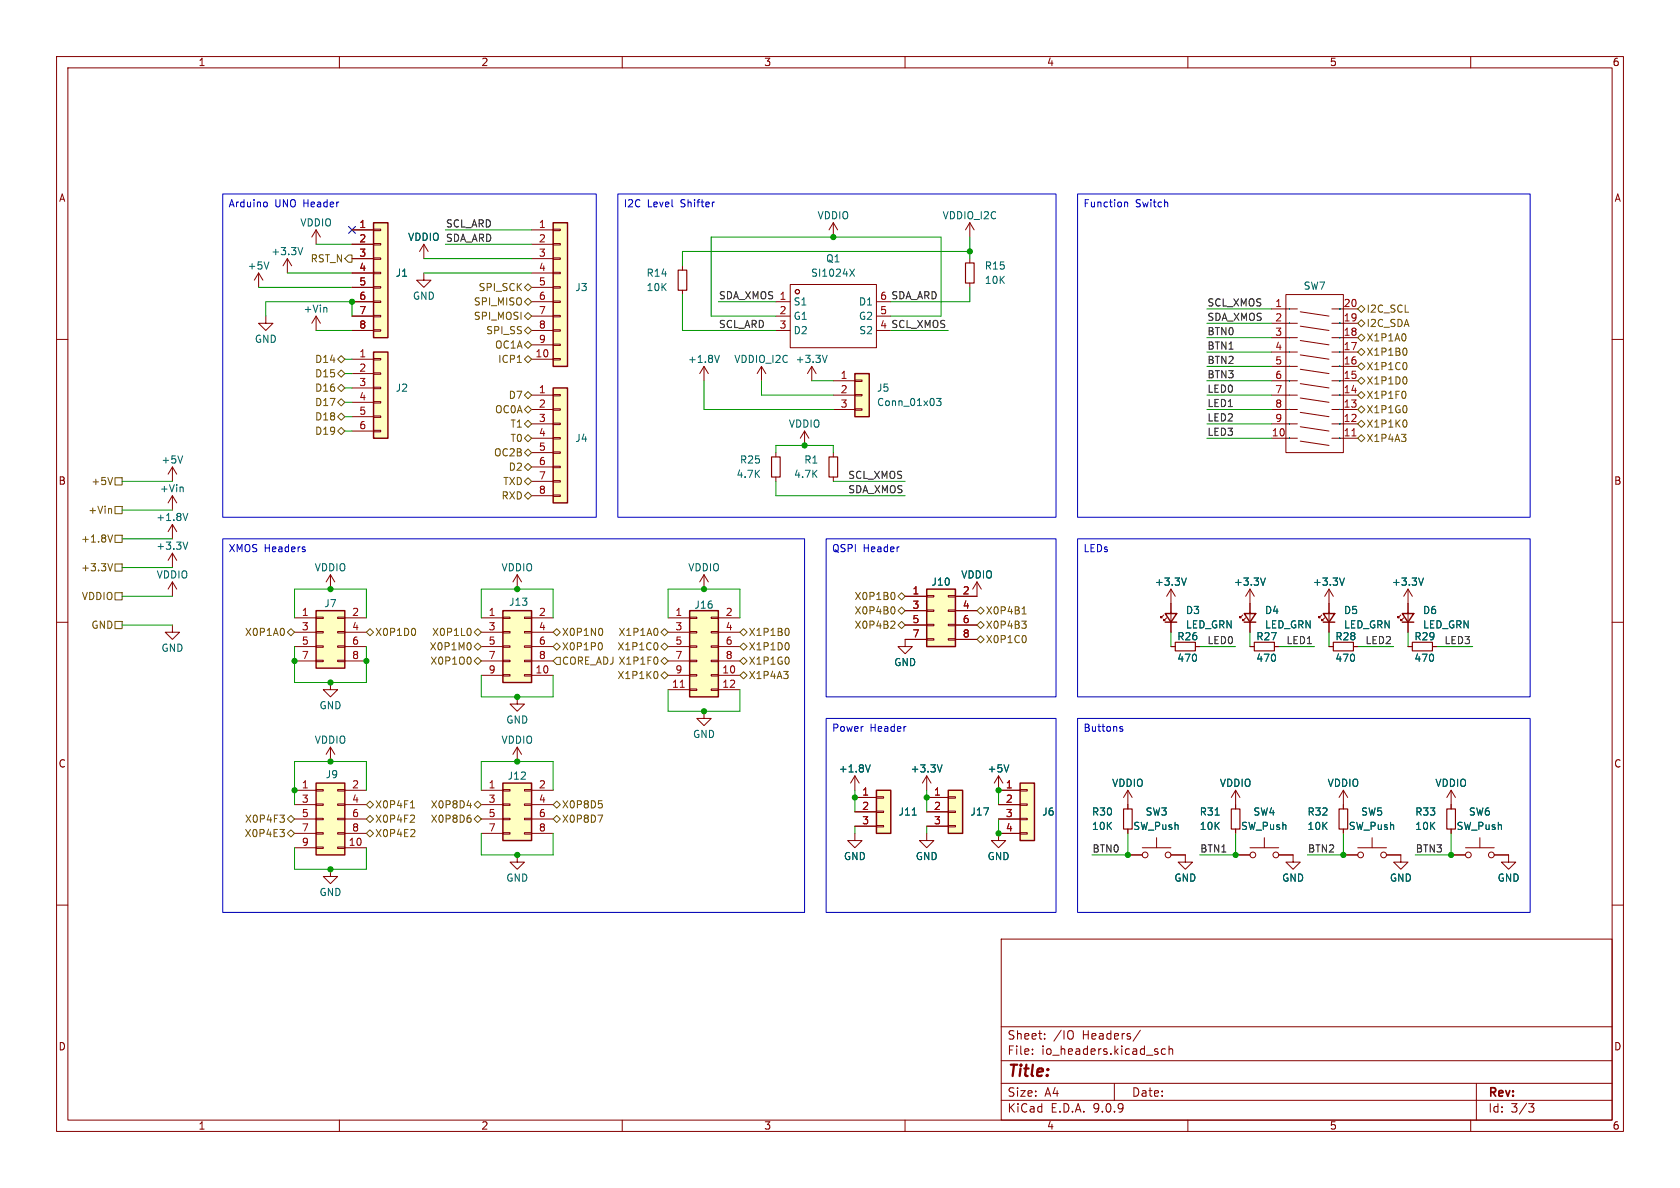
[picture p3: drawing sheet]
<svg xmlns="http://www.w3.org/2000/svg" width="297mm" height="210mm" viewBox="0 0 297 210" stroke-linecap="round" stroke-linejoin="round" font-family="sans-serif">
<g fill="none" stroke="#840000" stroke-width=".18">
<path d="M10 10h277v190h-277zM12 12h273v186h-273zM60 10v2M110 10v2M160 10v2M210 10v2M260 10v2M147.3 39.4l-.7 1.2M147.3 39.4l.8 1.2M147.3 39.4v2.5M171.4 39.4l-.7 1.2M171.4 39.4l.8 1.2"/>
<path d="M171.4 39.4v2.5M137.2 53.3h2.5M137.2 55.9h2.5M137.2 58.4h2.5M139.7 50.3h15.2v11.2h-15.2zM154.9 53.3h2.6M154.9 55.9h2.6M171.4 45.7v.8M171.4 50v.8M224.8 54.6h4.6M224.8 57.2h4.6M224.8 59.7h4.6"/>
<path d="M227.3 52.1h10.2v27.9h-10.2zM229.9 55.1l5 .8M229.9 57.7l5 .7M235.5 54.6h4.5M235.5 57.2h4.5M235.5 59.7h4.5M10 60h2M224.8 62.2h4.6M224.8 64.8h4.6M224.8 67.3h4.6M224.8 69.9h4.6M224.8 72.4h4.6"/>
<path d="M224.8 74.9h4.6M224.8 77.5h4.6M229.9 60.2l5 .8M229.9 62.7l5 .8M229.9 65.3l5 .7M229.9 67.8l5 .8M229.9 70.4l5 .7M229.9 72.9l5 .8M229.9 75.4l5 .8M229.9 78l5 .7M235.5 62.2h4.5M235.5 64.8h4.5"/>
<path d="M235.5 67.3h4.5M235.5 69.9h4.5M235.5 72.4h4.5M235.5 74.9h4.5M235.5 77.5h4.5M285 60h2M30.5 92.7l-.8 1.3M30.5 92.7l.7 1.3M30.5 82.6v2.5M30.5 87.6v2.6M30.5 92.7v2.6M30.5 82.6l-.8 1.2"/>
<path d="M30.5 82.6l.7 1.2M30.5 87.6l-.8 1.3M30.5 87.6l.7 1.3M10 110h2M205.7 108.7l-.5 .5v-.2v.2h.3M206.2 109.2l-.5 .5v-.2v.2h.3M207 114.3h.8M207 104.1l-.8 1.3M207 104.1l.8 1.3M207 104.1v7.7M211.3 114.3h.8M219.7 108.7l-.5 .5v-.2v.2h.3"/>
<path d="M220.2 109.2l-.5 .5v-.2v.2h.3M221 114.3h.7M221 104.1v7.7M221 104.1l-.8 1.3M221 104.1l.7 1.3M225.3 114.3h.8M233.7 108.7l-.5 .5v-.2v.2h.2M234.2 109.2l-.5 .5v-.2v.2h.2M234.9 114.3h.8M234.9 104.1v7.7M234.9 104.1l-.7 1.3M234.9 104.1l.8 1.3"/>
<path d="M239.3 114.3h.7M247.6 108.7l-.5 .5v-.2v.2h.3M248.2 109.2l-.6 .5v-.2v.2h.3M248.9 114.3h.8M248.9 104.1l-.7 1.3M248.9 104.1l.8 1.3M248.9 104.1v7.7M253.2 114.3h.8M285 110h2M91.4 132.1l-.7 1.3M91.4 132.1l.8 1.3M91.4 132.1v2.5"/>
<path d="M199.4 139.7v3.3M199.4 139.7l-.8 1.3M199.4 139.7l.8 1.3M218.4 139.7v3.3M218.4 139.7l-.7 1.3M218.4 139.7l.8 1.3M237.5 139.7v3.3M237.5 139.7l-.8 1.3M237.5 139.7l.8 1.3M256.5 139.7v3.3M256.5 139.7l-.7 1.3M256.5 139.7l.8 1.3"/>
<path d="M176.5 147.3v1.3h1.3l-1.3 1.3-1.2-1.3h1.2M199.4 151.1h2.5M199.4 146.6v.7M201.9 149.9h5.1M204.5 148.1v1.8M207 151.1h2.5v1.3h1.3l-1.3 1.3-1.2-1.3h1.2M218.4 146.6v.7M218.4 151.1h2.6M221 149.9h5.1M223.5 148.1v1.8M226.1 151.1h2.5v1.3h1.3l-1.3 1.3-1.3-1.3h1.3M237.5 146.6v.7"/>
<path d="M237.5 151.1h2.5M240 149.9h5.1M242.6 148.1v1.8M245.1 151.1h2.5v1.3h1.3l-1.3 1.3-1.2-1.3h1.2M256.5 151.1h2.6M256.5 146.6v.7M259.1 149.9h5.1M261.6 148.1v1.8M264.2 151.1h2.5v1.3h1.3l-1.3 1.3-1.3-1.3h1.3M10 160h2M177 166h108v32h-108zM285 160h2"/>
<path d="M60 198v2M110 198v2M160 198v2M177 194.5h108M177 191.5h108M177 187.5h108M177 181.5h108M182.5 186.3v.1M182.5 185.5v.1M184.7 183.6v.1M184.7 182.8v.1M189.5 182.3a1.07 1.07 0 0 1 0 1.3"/>
<path d="M197 191.5v3M201.6 182.1l-1.3 2M206 185.5l-.4-.1-.3 .3v.4l.2 .2h.5M206.7 185.5l.2-.1 .3 .1 .1 .9M206.7 184.9v1.5M210 198v2M260 198v2M261 191.5v6.5M270.2 195.1h1l-.5 .6 .4 .1 .1 .5-.3 .3h-.4"/>
<circle cx="141" cy="51.6" r=".38"/>
<circle cx="202.4" cy="151.1" r=".51"/>
<circle cx="206.5" cy="151.1" r=".51"/>
<circle cx="221.5" cy="151.1" r=".51"/>
<circle cx="225.6" cy="151.1" r=".51"/>
<circle cx="240.5" cy="151.1" r=".51"/>
<circle cx="244.6" cy="151.1" r=".51"/>
<circle cx="259.6" cy="151.1" r=".51"/>
<circle cx="263.7" cy="151.1" r=".51"/>
</g>
<path d="M170.7 46.5h1.5v3.5h-1.5zM207.8 113.5h3.5v1.6h-3.5zM221.7 113.5h3.6v1.6h-3.6zM235.7 113.5h3.6v1.6h-3.6zM249.7 113.5h3.5v1.6h-3.5zM198.6 143h1.6v3.6h-1.6zM217.7 143h1.5v3.6h-1.5zM236.7 143h1.6v3.6h-1.6zM255.8 143h1.5v3.6h-1.5z" fill="none" stroke="#840000" stroke-width=".2"/>
<g fill="none" stroke="#006464" stroke-width=".18">
<path d="M150.2 47.6l.9 1.2M151.1 47.6l-.9 1.2M227.9 57.2h.1M227.9 59.7h.1M227.9 57.1h.1M227.9 54.6h.1M228 54.6h-.1M228 57.1h.1M228 59.7h.1M228 59.7h-.1M236.8 54.6h.1M236.8 59.7h.1"/>
<path d="M236.8 57.1h.1M236.8 57.1v.1M236.9 54.6h-.1M236.9 59.7h.1M236.9 54.6h.1M236.9 57.1h.1M227.9 69.8v.1M227.9 62.2h.1M227.9 64.8h.1M227.9 72.4h.1M227.9 74.9h.1M227.9 64.7h.1"/>
<path d="M227.9 64.7v.1M227.9 67.3h.1M227.9 77.5h.1M228 77.4v.1M228 67.3h.1M228 62.2h.1M228 64.8h.1M228 72.4h.1M228 74.9h.1M228 77.5h.1M236.8 64.8h.1M236.8 69.9h.1"/>
<path d="M236.8 72.4h.1M236.8 74.9h.1M236.8 62.2h.1M236.8 64.7v.1M236.8 69.8v.1M236.8 77.4l.1 .1M236.8 69.8h.1M236.8 77.4v.1M236.9 72.4h.1M236.9 69.8v.1M236.9 67.3h-.1M236.9 67.3h.1"/>
<path d="M236.9 64.7v.1M236.9 64.8h.1M236.9 74.9h.1M236.9 62.2h-.1M32.2 86.1l.2 .2v.6M32.3 80.6l-.4 1.3M33.2 90.7l-.4 1.3M209.7 102.2l-.4 1.2M223.7 102.2l-.4 1.2M237.7 102.2l-.5 1.2M251.6 102.2l-.4 1.2M214.8 144.1h.7"/>
</g>
<path d="M239 77.1h.7" fill="none" stroke="#a90000" stroke-width=".18"/>
<path d="M206 108.5h2l-1 1.5zM206 110h2M220 108.5h2l-1 1.5zM220 110h2M233.9 108.5h2.1l-1.1 1.5zM233.9 110h2.1M247.9 108.5h2l-1 1.5zM247.9 110h2" fill="none" stroke="#840000" stroke-width=".25"/>
<path d="M121.9 108h5.1v15.2h-5.1z" fill="#ffffc2"/>
<path d="M121.9 108h5.1v15.2h-5.1z" fill="none" stroke="#840000" stroke-width=".25"/>
<g fill="none" stroke="#840000" stroke-width=".18">
<path d="M118.1 109.2h3.8M118.1 111.8h3.8M118.1 114.3h3.8M118.1 116.8h3.8M118.1 119.4h3.8M121.9 109.1h1.3v.2h-1.3zM121.9 111.6h1.3v.3h-1.3zM121.9 114.2h1.3v.2h-1.3zM121.9 116.7h1.3v.3h-1.3zM121.9 119.3h1.3v.2h-1.3zM125.7 109.1h1.3v.2h-1.3zM125.7 111.6h1.3v.3h-1.3z"/>
<path d="M125.7 114.2h1.3v.2h-1.3zM125.7 116.7h1.3v.3h-1.3zM125.7 119.3h1.3v.2h-1.3zM127 109.2h3.8M127 111.8h3.8M127 114.3h3.8M127 116.8h3.8M127 119.4h3.8M118.1 121.9h3.8M121.9 121.8h1.3v.2h-1.3zM125.7 121.8h1.3v.2h-1.3zM127 121.9h3.8"/>
<path d="M91.4 151.1v1.3h1.3l-1.3 1.3-1.2-1.3h1.2"/>
</g>
<path d="M120.3 121.5h.7" fill="none" stroke="#a90000" stroke-width=".18"/>
<path d="M88.9 108h5.1v12.7h-5.1z" fill="#ffffc2"/>
<path d="M88.9 108h5.1v12.7h-5.1z" fill="none" stroke="#840000" stroke-width=".25"/>
<g fill="none" stroke="#840000" stroke-width=".18">
<path d="M85.1 109.2h3.8M85.1 111.8h3.8M85.1 114.3h3.8M85.1 116.8h3.8M85.1 119.4h3.8M88.9 109.1h1.3v.2h-1.3zM88.9 111.6h1.3v.3h-1.3zM88.9 114.2h1.3v.2h-1.3zM88.9 116.7h1.3v.3h-1.3zM88.9 119.3h1.3v.2h-1.3zM92.7 109.1h1.3v.2h-1.3zM92.7 111.6h1.3v.3h-1.3z"/>
<path d="M92.7 114.2h1.3v.2h-1.3zM92.7 116.7h1.3v.3h-1.3zM92.7 119.3h1.3v.2h-1.3zM94 109.2h3.8M94 111.8h3.8M94 114.3h3.8M94 116.8h3.8M94 119.4h3.8"/>
</g>
<path d="M88.9 138.4h5.1v10.2h-5.1z" fill="#ffffc2"/>
<path d="M88.9 138.4h5.1v10.2h-5.1z" fill="none" stroke="#840000" stroke-width=".25"/>
<g fill="none" stroke="#840000" stroke-width=".18">
<path d="M85.1 139.7h3.8M88.9 139.6h1.3v.2h-1.3zM91.4 123.2v1.3h1.3l-1.3 1.2-1.2-1.2h1.2M92.7 139.6h1.3v.2h-1.3zM94 139.7h3.8M85.1 142.2h3.8M85.1 144.8h3.8M85.1 147.3h3.8M88.9 142.1h1.3v.3h-1.3zM88.9 144.7h1.3v.2h-1.3zM88.9 147.2h1.3v.2h-1.3zM92.7 142.1h1.3v.3h-1.3z"/>
<path d="M92.7 144.7h1.3v.2h-1.3zM92.7 147.2h1.3v.2h-1.3zM94 142.2h3.8M94 144.8h3.8M94 147.3h3.8"/>
</g>
<path d="M180.3 138.4h2.6v10.2h-2.6z" fill="#ffffc2"/>
<path d="M180.3 138.4h2.6v10.2h-2.6z" fill="none" stroke="#840000" stroke-width=".25"/>
<path d="M124.5 125.7v1.3h1.2l-1.2 1.3-1.3-1.3h1.3M176.5 139.7h3.8M180.3 139.6h1.3v.2h-1.3zM176.5 142.2h3.8M176.5 144.8h3.8M176.5 147.3h3.8M180.3 142.1h1.3v.3h-1.3zM180.3 144.7h1.3v.2h-1.3zM180.3 147.2h1.3v.2h-1.3z" fill="none" stroke="#840000" stroke-width=".18"/>
<path d="M167.6 139.7h2.6v7.6h-2.6z" fill="#ffffc2"/>
<path d="M167.6 139.7h2.6v7.6h-2.6z" fill="none" stroke="#840000" stroke-width=".25"/>
<path d="M176.5 137.2l-.7 1.2M176.5 137.2l.8 1.2M176.5 137.2v2.5M163.8 141h3.8M163.8 143.5h3.8M163.8 146.1h3.8M167.6 140.8h1.3v.3h-1.3zM167.6 143.4h1.3v.2h-1.3zM167.6 145.9h1.3v.3h-1.3z" fill="none" stroke="#840000" stroke-width=".18"/>
<path d="M178.3 135.2l-.4 1.3" fill="none" stroke="#006464" stroke-width=".18"/>
<path d="M55.9 138.4h5.1v12.7h-5.1z" fill="#ffffc2"/>
<path d="M55.9 138.4h5.1v12.7h-5.1z" fill="none" stroke="#840000" stroke-width=".25"/>
<g fill="none" stroke="#840000" stroke-width=".18">
<path d="M52.1 139.7h3.8M55.9 139.6h1.2v.2h-1.2zM59.7 139.6h1.3v.2h-1.3zM61 139.7h3.8M52.1 142.2h3.8M52.1 144.8h3.8M52.1 147.3h3.8M52.1 149.9h3.8M55.9 142.1h1.2v.3h-1.2zM55.9 144.7h1.2v.2h-1.2zM55.9 147.2h1.2v.2h-1.2zM55.9 149.7h1.2v.3h-1.2z"/>
<path d="M58.4 153.7v1.2h1.3l-1.3 1.3-1.3-1.3h1.3M59.7 142.1h1.3v.3h-1.3zM59.7 144.7h1.3v.2h-1.3zM59.7 147.2h1.3v.2h-1.3zM59.7 149.7h1.3v.3h-1.3zM61 142.2h3.8M61 144.8h3.8M61 147.3h3.8M61 149.9h3.8"/>
</g>
<path d="M55.9 108h5.1v10.1h-5.1z" fill="#ffffc2"/>
<path d="M55.9 108h5.1v10.1h-5.1z" fill="none" stroke="#840000" stroke-width=".25"/>
<g fill="none" stroke="#840000" stroke-width=".18">
<path d="M120.6 47v.8M120.6 51.3v.8M52.1 109.2h3.8M52.1 111.8h3.8M52.1 114.3h3.8M52.1 116.8h3.8M55.9 109.1h1.2v.2h-1.2zM55.9 111.6h1.2v.3h-1.2zM55.9 114.2h1.2v.2h-1.2zM55.9 116.7h1.2v.3h-1.2zM59.7 109.1h1.3v.2h-1.3zM59.7 111.6h1.3v.3h-1.3z"/>
<path d="M59.7 114.2h1.3v.2h-1.3zM59.7 116.7h1.3v.3h-1.3zM61 109.2h3.8M61 111.8h3.8M61 114.3h3.8M61 116.8h3.8M91.4 101.6l-.7 1.3M91.4 101.6l.8 1.3M91.4 101.6v2.5M151.1 137.2l-.7 1.2M151.1 137.2l.8 1.2M151.1 137.2v2.5"/>
<path d="M151.1 147.3v1.3h1.3l-1.3 1.3-1.2-1.3h1.2"/>
</g>
<path d="M119.9 47.8h1.5v3.5h-1.5z" fill="none" stroke="#840000" stroke-width=".2"/>
<path d="M153.9 135.2l-.5 1.3" fill="none" stroke="#006464" stroke-width=".18"/>
<path d="M154.9 139.7h2.6v7.6h-2.6z" fill="#ffffc2"/>
<path d="M154.9 139.7h2.6v7.6h-2.6z" fill="none" stroke="#840000" stroke-width=".25"/>
<g fill="none" stroke="#840000" stroke-width=".18">
<path d="M124.5 64.8v2.5M124.5 64.8l-.8 1.2M124.5 64.8l.7 1.2M142.2 76.2l-.7 1.3M142.2 76.2l.8 1.3M142.2 76.2v2.5M143.5 64.8l-.8 1.2M143.5 64.8l.8 1.2M143.5 64.8v2.5M137.2 80v.8M137.2 84.3v.8M124.5 101.6l-.8 1.3"/>
<path d="M124.5 101.6l.7 1.3M124.5 101.6v2.5M163.8 137.2l-.7 1.2M163.8 137.2l.8 1.2M163.8 137.2v2.5M151.1 141h3.8M151.1 143.5h3.8M151.1 146.1h3.8M154.9 140.8h1.3v.3h-1.3zM154.9 143.4h1.3v.2h-1.3zM154.9 145.9h1.3v.3h-1.3zM163.8 147.3v1.3h1.3l-1.3 1.3-1.2-1.3h1.2"/>
</g>
<path d="M127.2 62.8l-.4 1.3M146.2 62.8l-.4 1.3M166.6 135.2l-.5 1.3M161.3 144.1h.7" fill="none" stroke="#006464" stroke-width=".18"/>
<path d="M136.4 80.8h1.5v3.5h-1.5z" fill="none" stroke="#840000" stroke-width=".2"/>
<path d="M163.8 104.1h5.1v10.2h-5.1z" fill="#ffffc2"/>
<path d="M163.8 104.1h5.1v10.2h-5.1z" fill="none" stroke="#840000" stroke-width=".25"/>
<g fill="none" stroke="#840000" stroke-width=".18">
<path d="M134.6 64.8l-.7 1.2M134.6 64.8l.8 1.2M134.6 64.8v2.5M147.3 80v.8M147.3 84.3v.8M160 105.4h3.8M160 108h3.8M160 110.5h3.8M163.8 105.3h1.3v.2h-1.3zM163.8 107.8h1.3v.3h-1.3zM163.8 110.4h1.3v.2h-1.3zM163.8 112.9h1.3v.3h-1.3z"/>
<path d="M163.8 113h-3.8v1.3h1.3l-1.3 1.3-1.3-1.3h1.3M167.6 105.3h1.3v.2h-1.3zM167.6 107.8h1.3v.3h-1.3zM167.6 110.4h1.3v.2h-1.3zM167.6 112.9h1.3v.3h-1.3zM168.9 108h3.8M168.9 110.5h3.8M168.9 113h3.8M172.7 102.9v2.5h-3.8M172.7 102.9l-.7 1.2M172.7 102.9l.8 1.2"/>
</g>
<path d="M146.6 80.8h1.5v3.5h-1.5z" fill="none" stroke="#840000" stroke-width=".2"/>
<path d="M151.1 66h2.6v7.7h-2.6z" fill="#ffffc2"/>
<path d="M151.1 66h2.6v7.7h-2.6z" fill="none" stroke="#840000" stroke-width=".25"/>
<path d="M147.3 67.3h3.8M147.3 69.9h3.8M147.3 72.4h3.8M151.1 67.2h1.3v.2h-1.3zM151.1 69.7h1.3v.3h-1.3zM151.1 72.3h1.3v.2h-1.3z" fill="none" stroke="#840000" stroke-width=".18"/>
<path d="M165.6 70.4h.8l-.5 .5 .4 .1v.6l-.2 .1-.5-.1" fill="none" stroke="#006464" stroke-width=".18"/>
<path d="M97.8 39.4h2.5v25.4h-2.5z" fill="#ffffc2"/>
<path d="M97.8 39.4h2.5v25.4h-2.5z" fill="none" stroke="#840000" stroke-width=".25"/>
<g fill="none" stroke="#840000" stroke-width=".18">
<path d="M94 40.6h3.8M94 43.2h3.8M94 45.7h3.8M94 48.3h3.8M94 50.8h3.8M94 53.3h3.8M94 55.9h3.8M94 58.4h3.8M97.8 40.5h1.3v.3h-1.3zM97.8 43.1h1.3v.2h-1.3zM97.8 45.6h1.3v.2h-1.3zM97.8 48.1h1.3v.3h-1.3z"/>
<path d="M97.8 50.7h1.3v.2h-1.3zM97.8 53.2h1.3v.3h-1.3zM97.8 55.8h1.3v.2h-1.3zM97.8 58.3h1.3v.2h-1.3zM94 61h3.8M94 63.5h3.8M97.8 60.8h1.3v.3h-1.3zM97.8 63.4h1.3v.2h-1.3z"/>
</g>
<path d="M97.8 68.6h2.5v20.3h-2.5z" fill="#ffffc2"/>
<path d="M97.8 68.6h2.5v20.3h-2.5z" fill="none" stroke="#840000" stroke-width=".25"/>
<g fill="none" stroke="#840000" stroke-width=".18">
<path d="M94 69.9h3.8M94 72.4h3.8M94 74.9h3.8M94 77.5h3.8M97.8 69.7h1.3v.3h-1.3zM97.8 72.3h1.3v.2h-1.3zM97.8 74.8h1.3v.3h-1.3zM97.8 77.3h1.3v.3h-1.3zM97.8 79.9h1.3v.2h-1.3zM94 80h3.8M94 82.6h3.8M94 85.1h3.8"/>
<path d="M94 87.6h3.8M97.8 82.4h1.3v.3h-1.3zM97.8 85h1.3v.2h-1.3zM97.8 87.5h1.3v.3h-1.3z"/>
</g>
<path d="M66 62.2h2.6v15.3h-2.6z" fill="#ffffc2"/>
<path d="M66 62.2h2.6v15.3h-2.6z" fill="none" stroke="#840000" stroke-width=".25"/>
<path d="M62.2 63.5h3.8M62.2 66h3.8M62.2 68.6h3.8M62.2 71.1h3.8M62.2 73.7h3.8M62.2 76.2h3.8M66 63.4h1.3v.2h-1.3zM66 65.9h1.3v.3h-1.3zM66 68.5h1.3v.2h-1.3zM66 71h1.3v.2h-1.3zM66 73.5h1.3v.3h-1.3zM66 76.1h1.3v.2h-1.3z" fill="none" stroke="#840000" stroke-width=".18"/>
<path d="M66 39.4h2.6v20.3h-2.6z" fill="#ffffc2"/>
<path d="M66 39.4h2.6v20.3h-2.6z" fill="none" stroke="#840000" stroke-width=".25"/>
<g fill="none" stroke="#840000" stroke-width=".18">
<path d="M45.7 48.3l-.7 1.2M45.7 48.3l.8 1.2M45.7 48.3v2.5M47 55.9v1.3h1.3l-1.3 1.2-1.3-1.2h1.3M50.8 45.7l-.8 1.3M50.8 45.7l.8 1.3M50.8 45.7v2.6M55.9 40.6l-.8 1.3M55.9 40.6l.7 1.3M55.9 40.6v2.6M55.9 55.9v2.5M55.9 55.9l-.8 1.3"/>
<path d="M55.9 55.9l.7 1.3M62.2 40.6h3.8M62.2 43.2h3.8M62.2 45.7h3.8M62.2 48.3h3.8M62.2 50.8h3.8M62.2 53.3h3.8M62.2 55.9h3.8M62.2 58.4h3.8M66 40.5h1.3v.3h-1.3zM66 43.1h1.3v.2h-1.3zM66 45.6h1.3v.2h-1.3z"/>
<path d="M66 48.1h1.3v.3h-1.3zM66 50.7h1.3v.2h-1.3zM66 53.2h1.3v.3h-1.3zM66 55.8h1.3v.2h-1.3zM66 58.3h1.3v.2h-1.3zM74.9 48.3v1.2h1.3l-1.3 1.3-1.2-1.3h1.2M74.9 43.2l-.7 1.3M74.9 43.2l.8 1.3M74.9 43.2v2.5M30.5 97.8v2.5M30.5 97.8l-.8 1.3M30.5 97.8l.7 1.3"/>
<path d="M30.5 110.5v1.3h1.2l-1.2 1.2-1.3-1.2h1.3M30.5 102.9l-.8 1.2M30.5 102.9l.7 1.2M30.5 102.9v2.5M58.4 101.6l-.7 1.3M58.4 101.6l.8 1.3M58.4 101.6v2.5M160 105.4h3.8M160 108h3.8M160 110.5h3.8M160 113h3.8M168.9 105.4h3.8"/>
<path d="M168.9 108h3.8M168.9 110.5h3.8M168.9 113h3.8M207 114.3h.8M207 106.7v1.8M207 110v1.8M211.3 114.3h.8M221 114.3h.7M221 106.7v1.8M221 110v1.8M225.3 114.3h.8M234.9 114.3h.8"/>
<path d="M234.9 106.7v1.8M234.9 110v1.8M239.3 114.3h.7M248.9 114.3h.8M248.9 106.7v1.8M248.9 110v1.8M253.2 114.3h.8M58.4 120.7v1.2h1.3l-1.3 1.3-1.3-1.3h1.3M58.4 132.1v2.5M58.4 132.1l-.7 1.3M58.4 132.1l.8 1.3M176.5 139.7h3.8"/>
<path d="M151.1 141h3.8M151.1 143.5h3.8M151.1 146.1h3.8M163.8 141h3.8M163.8 143.5h3.8M163.8 146.1h3.8M176.5 142.2h3.8M176.5 144.8h3.8M176.5 147.3h3.8M199.4 151.1h2.5M199.4 142.2v.8M199.4 146.6v.7"/>
<path d="M207 151.1h2.5M218.4 142.2v.8M218.4 146.6v.7M218.4 151.1h2.6M226.1 151.1h2.5M237.5 151.1h2.5M237.5 142.2v.8M237.5 146.6v.7M245.1 151.1h2.5M256.5 151.1h2.6M256.5 142.2v.8M256.5 146.6v.7"/>
<path d="M264.2 151.1h2.5"/>
</g>
<g fill="none" stroke="#006464" stroke-width=".18">
<path d="M47.5 46.3l-.4 1.3M53.5 43.8l-.4 1.2M57.6 54.3l.2 .2v.7M33.2 95.8l-.4 1.3M209.7 102.2l-.4 1.2M223.7 102.2l-.4 1.2M237.7 102.2l-.5 1.2M251.6 102.2l-.4 1.2M153.9 135.2l-.5 1.3M166.6 135.2l-.5 1.3M178.3 135.2l-.4 1.3M161.3 144.1h.7"/>
<path d="M214.8 144.1h.7"/>
</g>
<g fill="none" stroke="#725600" stroke-width=".18">
<path d="M61.6 45.1h.6v1.3h-.6l-.6-.7zM92.7 50.8l.6-.6 .7 .6-.7 .6zM92.7 58.4l.6-.6 .7 .6-.7 .7zM92.7 53.3l.6-.6 .7 .6-.7 .7zM92.7 55.9l.6-.7 .7 .7-.7 .6zM240 57.2l.7-.7 .6 .7-.6 .6zM240 54.6l.7-.6 .6 .6-.6 .6zM240 59.7l.7-.6 .6 .6-.6 .6zM248.5 59.2v.8M59.7 73.7l.6-.7 .7 .7-.7 .6zM59.7 66l.6-.6 .7 .6-.7 .7zM59.7 71.1l.6-.6 .7 .6-.7 .7z"/>
<path d="M59.7 76.2l.6-.6 .7 .6-.7 .6zM59.7 68.6l.6-.7 .7 .7-.7 .6zM60.3 62.9l.7 .6-.7 .6-.6-.6zM91.5 64.1h.7M92.7 61l.6-.7 .7 .7-.7 .6zM92.7 77.5l.6-.7 .7 .7-.7 .6zM92.7 69.9l.6-.7 .7 .7-.7 .6zM93.3 74.3l.7 .6-.7 .7-.6-.7zM93.3 71.8l.7 .6-.7 .6-.6-.6zM93.3 62.9l.7 .6-.7 .6-.6-.6zM240 77.5l.7-.7 .6 .7-.6 .6zM240 62.2l.7-.6 .6 .6-.6 .7z"/>
<path d="M240 67.3l.7-.6 .6 .6-.6 .6zM240 69.9l.7-.7 .6 .7-.6 .6zM240 64.8l.7-.7 .6 .7-.6 .6zM240.7 74.3l.6 .6-.6 .7-.7-.7zM240.7 71.8l.6 .6-.6 .6-.7-.6zM247.8 76.8h.7l-.4 .5M248.4 74.2a.79 .79 0 0 1 0 1.3M248.4 61.5a.79 .79 0 0 1 0 1.3M248.4 69.3l.1 .3-.1 .7M248.5 77.4v.5M248.6 64.2l.1 .4-.1 .6M248.6 66.7l.1 .4-.1 .7"/>
<path d="M19.5 89.9l.2 .2v.6M19.9 99.6l-.4 1.3M19.9 94.6l-.4 1.2M19.9 84.4l-.4 1.3M20.3 99.7h1.3v1.3h-1.3zM20.3 89.5h1.3v1.3h-1.3zM20.3 94.6h1.3v1.3h-1.3zM20.3 84.5h1.3v1.2h-1.3zM92.7 87.6l.6-.6 .7 .6-.7 .7zM92.7 82.6l.6-.7 .7 .7-.7 .6zM92.7 80l.6-.6 .7 .6-.7 .6zM92.7 85.1l.6-.6 .7 .6-.7 .6z"/>
<path d="M20.3 104.8h1.3v1.2h-1.3zM20.3 109.9h1.3v1.2h-1.3zM50.2 111.3v.8M50.8 111.8l.6-.7 .7 .7-.7 .6zM65.4 111.1l.6 .7-.6 .6-.6-.6zM73.3 111.2l.2 .4-.2 .6M83.1 111.1l.2 .5-.2 .7M83.2 116.3l.1 .3-.1 .7M83.2 113.7l.1 .4-.1 .7M83.8 116.8l.7-.6 .6 .6-.6 .7zM83.8 114.3l.7-.6 .6 .6-.6 .6zM84.5 111.1l.6 .7-.6 .6-.7-.6z"/>
<path d="M97.8 111.8l.6-.7 .7 .7-.7 .6zM97.8 114.3l.6-.6 .7 .6-.7 .6zM98.4 116.2h.7v1.3h-.7l-.6-.7zM106.2 113.6a.79 .79 0 0 1 0 1.3M106.4 111.1l.1 .5-.1 .7M116 118.7a.79 .79 0 0 1 0 1.3M116.2 113.7l.1 .4-.1 .7M116.2 116.3l.1 .3-.1 .7M116.2 111.3v.8M116.8 114.3l.7-.6 .6 .6-.6 .6zM116.8 116.8l.7-.6 .6 .6-.6 .7zM117.5 111.1l.6 .7-.6 .6-.7-.6z"/>
<path d="M117.5 118.7l.6 .7-.6 .6-.7-.6zM130.8 119.4l.6-.7 .7 .7-.7 .6zM130.8 116.8l.6-.6 .7 .6-.7 .7zM130.8 114.3l.6-.6 .7 .6-.7 .6zM131.4 111.1l.7 .7-.7 .6-.6-.6zM138.5 118.7h.8l-.4 .5M139.2 111.1a.79 .79 0 0 1 0 1.2M139.3 119.3v.5M139.4 113.7l.1 .4-.1 .7M157.9 104.7a.79 .79 0 0 1 0 1.3M157.9 107.3a.79 .79 0 0 1 0 1.2M158 109.8l.2 .2v.3l-.8 .8h.8"/>
<path d="M158.7 105.4l.7-.6 .6 .6-.6 .6zM158.7 108l.7-.7 .6 .7-.6 .6zM159.4 109.9l.6 .6-.6 .6-.7-.6zM172.7 113l.7-.6 .6 .6-.6 .7zM172.7 110.5l.7-.6 .6 .6-.6 .6zM173.4 107.3l.6 .7-.6 .6-.7-.6zM180.6 109.8h.8l-.4 .5M180.7 108.5h.7M180.9 107.4l.2-.1v1.2M181.2 110.3l.2 .2v.3l-.2 .3M181.3 112.5l.1 .3-.1 .7M49.5 144.1h.8l-.5 .5"/>
<path d="M49.5 146.6h.8l-.5 .5M50.1 144.6l.2 .2-.2 .5M50.1 147.2l.2 .2-.2 .4M50.8 144.8l.6-.7 .7 .7-.7 .6zM50.8 147.3l.6-.6 .7 .6-.7 .7zM64.8 144.8l.6-.7 .6 .7-.6 .6zM64.8 147.3l.6-.6 .6 .6-.6 .7zM65.4 141.6l.6 .6-.6 .7-.6-.7zM72.6 142.8h.7M72.8 141.7l.1-.2v1.3M73 144.1l.3 .2-.1 .3-.7 .8h.8M73.2 146.7l.1 .2v.3l-.7 .7h.7"/>
<path d="M82.6 142.4h.7M83.2 144.6l.1 .2-.1 .5M83.8 144.8l.7-.7 .6 .7-.6 .6zM84.5 141.6l.6 .6-.6 .7-.7-.7zM97.8 144.8l.6-.7 .7 .7-.7 .6zM97.8 142.2l.6-.6 .7 .6-.7 .7zM105.7 144.1h.8l-.5 1.3M105.8 141.5h.6M106.4 142.1l.1 .2-.1 .5"/>
</g>
<g fill="none" stroke="#009600" stroke-width=".18">
<path d="M45.7 50.8h16.5M47 55.9v-2.6h15.2v2.6M50.8 48.3h11.4M55.9 58.4h6.3M55.9 43.2h6.3M74.9 48.3h19.1M74.9 45.7h19.1M78.7 43.2h15.3M78.7 40.6h15.3M120.6 52.1v6.3h16.6M127 53.3h10.2M137.2 55.9h-11.5v-14h40.7v14h-8.9"/>
<path d="M157.5 58.4h10.1M171.4 44.5h-50.8v2.5M171.4 50.8v2.5h-13.9M171.4 41.9v3.8M213.4 59.7h11.4M213.4 54.6h11.4M213.4 57.2h11.4M61 68.6h1.2M61 63.5h1.2M61 73.7h1.2M61 71.1h1.2M61 66h1.2"/>
<path d="M61 76.2h1.2M124.5 67.3v5.1h22.8M134.6 67.3v2.6h12.7M143.5 67.3h3.8M213.4 72.4h11.4M213.4 74.9h11.4M213.4 77.5h11.4M213.4 69.9h11.4M213.4 67.3h11.4M213.4 64.8h11.4M213.4 62.2h11.4M21.6 85.1h8.9"/>
<path d="M21.6 95.3h8.9M21.6 90.2h8.9M137.2 80v-1.3h10.1v1.3M137.2 85.1v2.5h22.8M147.3 85.1h12.7M21.6 110.5h8.9M21.6 105.4h8.9M21.6 100.3h8.9M52.1 109.2v-5.1h12.7v5.1M52.1 114.3v6.4h12.7v-6.4M85.1 109.2v-5.1h12.7v5.1M85.1 119.4v3.8h12.7v-3.8"/>
<path d="M118.1 109.2v-5.1h12.7v5.1M207 111.8v2.5M212.1 114.3h6.3M221 111.8v2.5M226.1 114.3h6.3M234.9 111.8v2.5M240 114.3h6.4M248.9 111.8v2.5M254 114.3h6.3M64.8 139.7v-5.1h-12.7v7.6M85.1 139.7v-5.1h12.7v5.1M118.1 121.9v3.8h12.7v-3.8"/>
<path d="M151.1 139.7v3.8M163.8 139.7v3.8M176.5 139.7v2.5M52.1 149.9v3.8h12.7v-3.8M85.1 147.3v3.8h12.7v-3.8M151.1 146.1v1.2M163.8 146.1v1.2M176.5 144.8v2.5M199.4 147.3v3.8h-6.4M218.4 147.3v3.8h-6.3M237.5 147.3v3.8h-6.4M256.5 147.3v3.8h-6.3"/>
</g>
<path d="M61.6 40l1.2 1.2M62.8 40l-1.2 1.2" fill="none" stroke="#000084" stroke-width=".18"/>
<g fill="none" stroke="#0000c2" stroke-width=".18">
<path d="M39.4 34.3h66v57.1h-66zM46.8 35.7l.3 .1 .2 .2-.1 .4-.4 .2M109.2 34.3h77.5v57.1h-77.5zM126.3 35.7l-.2 .1M190.5 34.3h80v57.1h-80zM198.8 35.8l.2-.1 .3 .1 .1 .8M198.8 35.7v.9M39.4 95.3h102.8v66h-102.8zM53.9 97.2v.3M146 95.3h40.7v27.9h-40.7zM190.5 95.3h80v27.9h-80zM146 127h40.7v34.3h-40.7z"/>
<path d="M190.5 127h80v34.3h-80zM198 128.7l.5 .3-.2 .3-.3-.1M198.4 128.5l-.3-.1-.1 .2"/>
</g>
<g fill="#009600" stroke="#009600" stroke-width=".18">
<circle cx="256.5" cy="151.1" r=".46"/>
<circle cx="176.5" cy="139.7" r=".46"/>
<circle cx="176.5" cy="147.3" r=".46"/>
<circle cx="163.8" cy="141" r=".46"/>
<circle cx="151.1" cy="141" r=".46"/>
<circle cx="124.5" cy="125.7" r=".46"/>
<circle cx="171.4" cy="44.5" r=".46"/>
<circle cx="237.5" cy="151.1" r=".46"/>
<circle cx="218.4" cy="151.1" r=".46"/>
<circle cx="199.4" cy="151.1" r=".46"/>
<circle cx="91.4" cy="134.6" r=".46"/>
<circle cx="91.4" cy="151.1" r=".46"/>
<circle cx="91.4" cy="123.2" r=".46"/>
<circle cx="124.5" cy="104.1" r=".46"/>
<circle cx="62.2" cy="53.3" r=".46"/>
<circle cx="147.3" cy="41.9" r=".46"/>
<circle cx="142.2" cy="78.7" r=".46"/>
<circle cx="58.4" cy="134.6" r=".46"/>
<circle cx="52.1" cy="139.7" r=".46"/>
<circle cx="58.4" cy="153.7" r=".46"/>
<circle cx="58.4" cy="120.7" r=".46"/>
<circle cx="64.8" cy="116.8" r=".46"/>
<circle cx="52.1" cy="116.8" r=".46"/>
<circle cx="58.4" cy="104.1" r=".46"/>
<circle cx="91.4" cy="104.1" r=".46"/>
</g>
<text font-size="2.8" fill="#840000" x="178" y="190.9">Title:</text>
<g font-size="2.1" fill="#840000">
<text x="178" y="184">Sheet:</text>
<text x="186.2" y="184">/IO</text>
<text x="191.4" y="184">Headers/</text>
<text x="178" y="186.7">File:</text>
<text x="184.1" y="186.7">io_headers.kicad_sch</text>
<text x="178" y="196.9">KiCad</text>
<text x="178" y="194.1">Size:</text>
<text x="184.7" y="194.1">A4</text>
<text x="185.7" y="196.9">E.D.A.</text>
<text x="193.3" y="196.9">9.0.9</text>
<text x="200" y="194.1">Date:</text>
<text x="263" y="194.3">Rev:</text>
<text x="263" y="196.9">Id:</text>
<text x="267.1" y="196.9">3/3</text>
</g>
<g font-size="1.8" fill="#840000">
<text x="35" y="11.9">1</text>
<text x="85" y="11.9">2</text>
<text x="135" y="11.9">3</text>
<text x="185" y="11.9">4</text>
<text x="235" y="11.9">5</text>
<text x="285" y="11.9">6</text>
<text x="10.3" y="35.9">A</text>
<text x="285.3" y="35.9">A</text>
<text x="10.3" y="85.9">B</text>
<text x="285.3" y="85.9">B</text>
<text x="10.3" y="135.9">C</text>
<text x="285.3" y="135.9">C</text>
<text x="10.3" y="185.9">D</text>
<text x="285.3" y="185.9">D</text>
<text x="35" y="199.9">1</text>
<text x="85" y="199.9">2</text>
<text x="135" y="199.9">3</text>
<text x="185" y="199.9">4</text>
<text x="235" y="199.9">5</text>
<text x="285" y="199.9">6</text>
</g>
<g font-size="1.8" fill="#0000c2">
<text x="40.3" y="37">Arduino</text>
<text x="48.6" y="37">UNO Header</text>
<text x="110.2" y="37">I2C</text>
<text x="114.4" y="37">Level</text>
<text x="120.4" y="37">Shifter</text>
<text x="191.5" y="37">Function</text>
<text x="200.7" y="37">Switch</text>
<text x="40.3" y="97.9">XMOS Headers</text>
<text x="147" y="97.9">QSPI</text>
<text x="152.6" y="97.9">Header</text>
<text x="191.5" y="97.9">LEDs</text>
<text x="147" y="129.7">Power</text>
<text x="153.8" y="129.7">Header</text>
<text x="191.5" y="129.7">Buttons</text>
</g>
<g font-size="1.8" fill="#006464">
<text x="53" y="40.2">VDDIO</text>
<text x="144.4" y="39">VDDIO</text>
<text x="166.5" y="39">VDDIO_I2C</text>
<text x="43.7" y="47.9">+5V</text>
<text x="47.9" y="45.3">+3.3V</text>
<text x="72" y="42.8">VDDIO</text>
<text x="145.9" y="46.6">Q1</text>
<text x="174" y="47.9">R15</text>
<text x="69.9" y="49.1">J1</text>
<text x="72.9" y="53.2">GND</text>
<text x="101.6" y="51.7">J3</text>
<text x="114.2" y="49.1">R14</text>
<text x="114.2" y="51.7">10K</text>
<text x="143.3" y="49.1">SI1024X</text>
<text x="174" y="50.4">10K</text>
<text x="230.4" y="51.4">SW7</text>
<text x="53.6" y="55.5">+Vin</text>
<text x="140.2" y="54.2">S1</text>
<text x="140.2" y="56.7">G1</text>
<text x="140.2" y="59.3">D2</text>
<text x="151.7" y="54.2">D1</text>
<text x="151.7" y="56.7">G2</text>
<text x="151.8" y="59.3">S2</text>
<text x="45" y="60.8">GND</text>
<text x="121.5" y="64.4">+1.8V</text>
<text x="129.7" y="64.4">VDDIO_I2C</text>
<text x="140.6" y="64.4">+3.3V</text>
<text x="69.9" y="69.4">J2</text>
<text x="154.9" y="69.4">J5</text>
<text x="154.9" y="72">Conn_01x03</text>
<text x="139.4" y="75.8">VDDIO</text>
<text x="28.4" y="82.1">+5V</text>
<text x="101.6" y="78.3">J4</text>
<text x="130.7" y="82.1">R25</text>
<text x="142.1" y="82.1">R1</text>
<text x="28.2" y="87.2">+Vin</text>
<text x="130.1" y="84.7">4.7K</text>
<text x="140.3" y="84.7">4.7K</text>
<text x="27.5" y="92.3">+1.8V</text>
<text x="27.5" y="97.4">+3.3V</text>
<text x="55.5" y="101.2">VDDIO</text>
<text x="88.6" y="101.2">VDDIO</text>
<text x="121.6" y="101.2">VDDIO</text>
<text x="27.6" y="102.5">VDDIO</text>
<text x="57.2" y="107.5">J7</text>
<text x="89.9" y="107.3">J13</text>
<text x="122.7" y="107.8">J16</text>
<text x="164.6" y="103.7">J10</text>
<text x="169.8" y="102.5">VDDIO</text>
<text x="204.1" y="103.7">+3.3V</text>
<text x="218" y="103.7">+3.3V</text>
<text x="232" y="103.7">+3.3V</text>
<text x="246" y="103.7">+3.3V</text>
<text x="208" y="113.4">R26</text>
<text x="209.6" y="108.7">D3</text>
<text x="209.6" y="111.3">LED_GRN</text>
<text x="222" y="113.4">R27</text>
<text x="223.5" y="108.7">D4</text>
<text x="223.5" y="111.3">LED_GRN</text>
<text x="236" y="113.4">R28</text>
<text x="237.5" y="108.7">D5</text>
<text x="237.5" y="111.3">LED_GRN</text>
<text x="249.9" y="113.4">R29</text>
<text x="251.5" y="108.7">D6</text>
<text x="251.5" y="111.3">LED_GRN</text>
<text x="28.4" y="115.4">GND</text>
<text x="158" y="118">GND</text>
<text x="208" y="117.2">470</text>
<text x="222" y="117.2">470</text>
<text x="236" y="117.2">470</text>
<text x="249.9" y="117.2">470</text>
<text x="56.4" y="125.6">GND</text>
<text x="55.5" y="131.7">VDDIO</text>
<text x="88.6" y="131.7">VDDIO</text>
<text x="89.4" y="128.1">GND</text>
<text x="122.4" y="130.7">GND</text>
<text x="57.5" y="137.8">J9</text>
<text x="148.2" y="136.8">+1.8V</text>
<text x="160.9" y="136.8">+3.3V</text>
<text x="174.5" y="136.8">+5V</text>
<text x="89.6" y="138">J12</text>
<text x="196.5" y="139.3">VDDIO</text>
<text x="215.6" y="139.3">VDDIO</text>
<text x="234.6" y="139.3">VDDIO</text>
<text x="253.7" y="139.3">VDDIO</text>
<text x="158.8" y="144.4">J11</text>
<text x="171.5" y="144.4">J17</text>
<text x="184.2" y="144.4">J6</text>
<text x="192.9" y="144.4">R30</text>
<text x="192.9" y="146.9">10K</text>
<text x="200.3" y="146.9">SW_Push</text>
<text x="202.4" y="144.4">SW3</text>
<text x="212" y="144.4">R31</text>
<text x="212" y="146.9">10K</text>
<text x="219.3" y="146.9">SW_Push</text>
<text x="221.5" y="144.4">SW4</text>
<text x="231" y="144.4">R32</text>
<text x="231" y="146.9">10K</text>
<text x="238.4" y="146.9">SW_Push</text>
<text x="240.5" y="144.4">SW5</text>
<text x="250.1" y="144.4">R33</text>
<text x="250.1" y="146.9">10K</text>
<text x="257.4" y="146.9">SW_Push</text>
<text x="259.6" y="144.4">SW6</text>
<text x="149.1" y="152.2">GND</text>
<text x="161.8" y="152.2">GND</text>
<text x="174.5" y="152.2">GND</text>
<text x="56.4" y="158.6">GND</text>
<text x="89.4" y="156.1">GND</text>
<text x="207.5" y="156.1">GND</text>
<text x="226.6" y="156.1">GND</text>
<text x="245.6" y="156.1">GND</text>
<text x="264.7" y="156.1">GND</text>
</g>
<g font-size="1.8" fill="#a90000">
<text x="63.4" y="40.4">1</text>
<text x="95.2" y="40.4">1</text>
<text x="63.4" y="42.9">2</text>
<text x="63.4" y="45.5">3</text>
<text x="95.2" y="42.9">2</text>
<text x="95.2" y="45.5">3</text>
<text x="63.4" y="48">4</text>
<text x="63.4" y="50.5">5</text>
<text x="63.4" y="53.1">6</text>
<text x="95.2" y="48">4</text>
<text x="95.2" y="50.5">5</text>
<text x="95.2" y="53.1">6</text>
<text x="63.4" y="55.6">7</text>
<text x="63.4" y="58.2">8</text>
<text x="95.2" y="55.6">7</text>
<text x="95.2" y="58.2">8</text>
<text x="137.7" y="55.6">2</text>
<text x="137.7" y="58.2">3</text>
<text x="155.5" y="55.6">5</text>
<text x="225.4" y="54.4">1</text>
<text x="225.4" y="56.9">2</text>
<text x="225.4" y="59.4">3</text>
<text x="237.4" y="54.4">20</text>
<text x="237.4" y="56.9">19</text>
<text x="237.4" y="59.4">18</text>
<text x="63.4" y="63.2">1</text>
<text x="63.4" y="65.8">2</text>
<text x="94.6" y="63.2">10</text>
<text x="95.2" y="60.7">9</text>
<text x="225.4" y="62">4</text>
<text x="225.4" y="64.5">5</text>
<text x="237.4" y="62">17</text>
<text x="237.4" y="64.5">16</text>
<text x="63.4" y="68.3">3</text>
<text x="63.4" y="70.9">4</text>
<text x="95.2" y="69.6">1</text>
<text x="148.5" y="67.1">1</text>
<text x="148.5" y="69.6">2</text>
<text x="225.4" y="67.1">6</text>
<text x="225.4" y="69.6">7</text>
<text x="237.4" y="67.1">15</text>
<text x="237.4" y="69.6">14</text>
<text x="63.4" y="73.4">5</text>
<text x="63.4" y="75.9">6</text>
<text x="95.2" y="72.1">2</text>
<text x="95.2" y="74.7">3</text>
<text x="95.2" y="77.2">4</text>
<text x="148.5" y="72.1">3</text>
<text x="224.7" y="77.2">10</text>
<text x="225.4" y="72.1">8</text>
<text x="225.4" y="74.7">9</text>
<text x="237.4" y="72.1">13</text>
<text x="237.4" y="74.7">12</text>
<text x="237.4" y="77.2">11</text>
<text x="95.2" y="79.8">5</text>
<text x="95.2" y="82.3">6</text>
<text x="95.2" y="84.8">7</text>
<text x="95.2" y="87.4">8</text>
<text x="161.2" y="105.2">1</text>
<text x="161.2" y="107.7">3</text>
<text x="170.1" y="105.2">2</text>
<text x="170.1" y="107.7">4</text>
<text x="53.3" y="109">1</text>
<text x="53.3" y="111.5">3</text>
<text x="62.2" y="109">2</text>
<text x="62.2" y="111.5">4</text>
<text x="86.3" y="109">1</text>
<text x="86.3" y="111.5">3</text>
<text x="95.2" y="109">2</text>
<text x="95.2" y="111.5">4</text>
<text x="119.3" y="109">1</text>
<text x="119.3" y="111.5">3</text>
<text x="128.2" y="109">2</text>
<text x="128.2" y="111.5">4</text>
<text x="161.2" y="110.2">5</text>
<text x="161.2" y="112.8">7</text>
<text x="170.1" y="110.2">6</text>
<text x="170.1" y="112.8">8</text>
<text x="53.3" y="114">5</text>
<text x="53.3" y="116.6">7</text>
<text x="62.2" y="114">6</text>
<text x="62.2" y="116.6">8</text>
<text x="86.3" y="114">5</text>
<text x="86.3" y="116.6">7</text>
<text x="86.3" y="119.1">9</text>
<text x="94.6" y="119.1">10</text>
<text x="95.2" y="114">6</text>
<text x="95.2" y="116.6">8</text>
<text x="119.3" y="114">5</text>
<text x="119.3" y="116.6">7</text>
<text x="119.3" y="119.1">9</text>
<text x="127.6" y="119.1">10</text>
<text x="128.2" y="114">6</text>
<text x="128.2" y="116.6">8</text>
<text x="118.7" y="121.7">11</text>
<text x="127.6" y="121.7">12</text>
<text x="53.3" y="139.4">1</text>
<text x="53.3" y="142">3</text>
<text x="62.2" y="139.4">2</text>
<text x="62.2" y="142">4</text>
<text x="86.3" y="139.4">1</text>
<text x="86.3" y="142">3</text>
<text x="95.2" y="139.4">2</text>
<text x="95.2" y="142">4</text>
<text x="152.3" y="140.7">1</text>
<text x="152.3" y="143.3">2</text>
<text x="165" y="140.7">1</text>
<text x="165" y="143.3">2</text>
<text x="177.7" y="139.4">1</text>
<text x="177.7" y="142">2</text>
<text x="53.3" y="144.5">5</text>
<text x="53.3" y="147.1">7</text>
<text x="53.3" y="149.6">9</text>
<text x="61.6" y="149.6">10</text>
<text x="62.2" y="144.5">6</text>
<text x="62.2" y="147.1">8</text>
<text x="86.3" y="144.5">5</text>
<text x="86.3" y="147.1">7</text>
<text x="95.2" y="144.5">6</text>
<text x="95.2" y="147.1">8</text>
<text x="152.3" y="145.8">3</text>
<text x="165" y="145.8">3</text>
<text x="177.7" y="144.5">3</text>
<text x="177.7" y="147.1">4</text>
</g>
<g font-size="1.8" fill="#0f0f0f">
<text x="78.7" y="40.3">SCL_ARD</text>
<text x="72" y="42.8">VDDIO SDA_ARD</text>
<text x="127" y="53">SDA_XMOS 1</text>
<text x="155.5" y="53.1">6 SDA_ARD</text>
<text x="127" y="58.1">SCL_ARD</text>
<text x="155.5" y="58.2">4 SCL_XMOS</text>
<text x="213.4" y="59.3">BTN0</text>
<text x="213.4" y="56.8">SDA_XMOS</text>
<text x="213.4" y="54.3">SCL_XMOS</text>
<text x="213.4" y="64.4">BTN2</text>
<text x="213.4" y="61.9">BTN1</text>
<text x="213.4" y="67">BTN3</text>
<text x="213.4" y="69.5">LED0</text>
<text x="213.4" y="72">LED1</text>
<text x="213.4" y="77.1">LED3</text>
<text x="213.4" y="74.6">LED2</text>
<text x="149.9" y="87.3">SDA_XMOS</text>
<text x="149.9" y="84.7">SCL_XMOS</text>
<text x="213.4" y="114">LED0</text>
<text x="227.3" y="114">LED1</text>
<text x="241.3" y="114">LED2</text>
<text x="255.3" y="114">LED3</text>
<text x="193" y="150.8">BTN0</text>
<text x="212.1" y="150.8">BTN1</text>
<text x="231.1" y="150.8">BTN2</text>
<text x="250.2" y="150.8">BTN3</text>
</g>
<g font-size="1.8" fill="#725600">
<text x="54.8" y="46.6">RST_N</text>
<text x="84.5" y="51.7">SPI_SCK</text>
<text x="83.7" y="54.2">SPI_MISO</text>
<text x="83.7" y="56.7">SPI_MOSI</text>
<text x="85.8" y="59.3">SPI_SS</text>
<text x="241.5" y="58">I2C_SDA</text>
<text x="241.5" y="55.5">I2C_SCL</text>
<text x="55.6" y="64.4">D14</text>
<text x="87.4" y="61.8">OC1A</text>
<text x="88" y="64.4">ICP1</text>
<text x="241.5" y="63.1">X1P1B0</text>
<text x="241.5" y="60.6">X1P1A0</text>
<text x="241.5" y="65.6">X1P1C0</text>
<text x="55.6" y="66.9">D15</text>
<text x="55.6" y="72">D17</text>
<text x="55.6" y="69.4">D16</text>
<text x="89.8" y="70.7">D7</text>
<text x="241.5" y="68.2">X1P1D0</text>
<text x="241.5" y="70.7">X1P1F0</text>
<text x="55.6" y="74.5">D18</text>
<text x="55.6" y="77.1">D19</text>
<text x="87.4" y="73.3">OC0A</text>
<text x="90.1" y="75.8">T1</text>
<text x="241.5" y="75.8">X1P1K0</text>
<text x="241.5" y="73.3">X1P1G0</text>
<text x="87.2" y="80.9">OC2B</text>
<text x="89.8" y="83.4">D2</text>
<text x="90.1" y="78.3">T0</text>
<text x="241.5" y="78.3">X1P4A3</text>
<text x="16.1" y="86">+5V</text>
<text x="88.6" y="88.5">RXD</text>
<text x="88.9" y="86">TXD</text>
<text x="15.5" y="91">+Vin</text>
<text x="14.2" y="101.2">+3.3V</text>
<text x="14.2" y="96.1">+1.8V</text>
<text x="14.4" y="106.3">VDDIO</text>
<text x="151" y="106.3">X0P1B0</text>
<text x="16.1" y="111.4">GND</text>
<text x="43.2" y="112.6">X0P1A0</text>
<text x="66.2" y="112.6">X0P1D0</text>
<text x="76.3" y="112.6">X0P1L0</text>
<text x="99.3" y="112.6">X0P1N0</text>
<text x="109.2" y="112.6">X1P1A0</text>
<text x="132.3" y="112.6">X1P1B0</text>
<text x="151" y="111.4">X0P4B2</text>
<text x="151" y="108.8">X0P4B0</text>
<text x="174.2" y="113.9">X0P1C0</text>
<text x="174.2" y="111.4">X0P4B3</text>
<text x="174.2" y="108.8">X0P4B1</text>
<text x="75.9" y="115.2">X0P1M0</text>
<text x="76" y="117.7">X0P1O0</text>
<text x="99.3" y="117.7">CORE_ADJ X1P1F0</text>
<text x="99.3" y="115.2">X0P1P0</text>
<text x="109.1" y="115.2">X1P1C0</text>
<text x="132.3" y="117.7">X1P1G0</text>
<text x="132.3" y="115.2">X1P1D0</text>
<text x="109.1" y="120.2">X1P1K0</text>
<text x="132.3" y="120.2">X1P4A3</text>
<text x="66.2" y="143.1">X0P4F1</text>
<text x="76" y="143.1">X0P8D4</text>
<text x="99.3" y="143.1">X0P8D5</text>
<text x="43.1" y="148.2">X0P4E3</text>
<text x="43.2" y="145.6">X0P4F3</text>
<text x="66.2" y="145.6">X0P4F2</text>
<text x="66.2" y="148.2">X0P4E2</text>
<text x="76" y="145.6">X0P8D6</text>
<text x="99.3" y="145.6">X0P8D7</text>
</g>
</svg>
